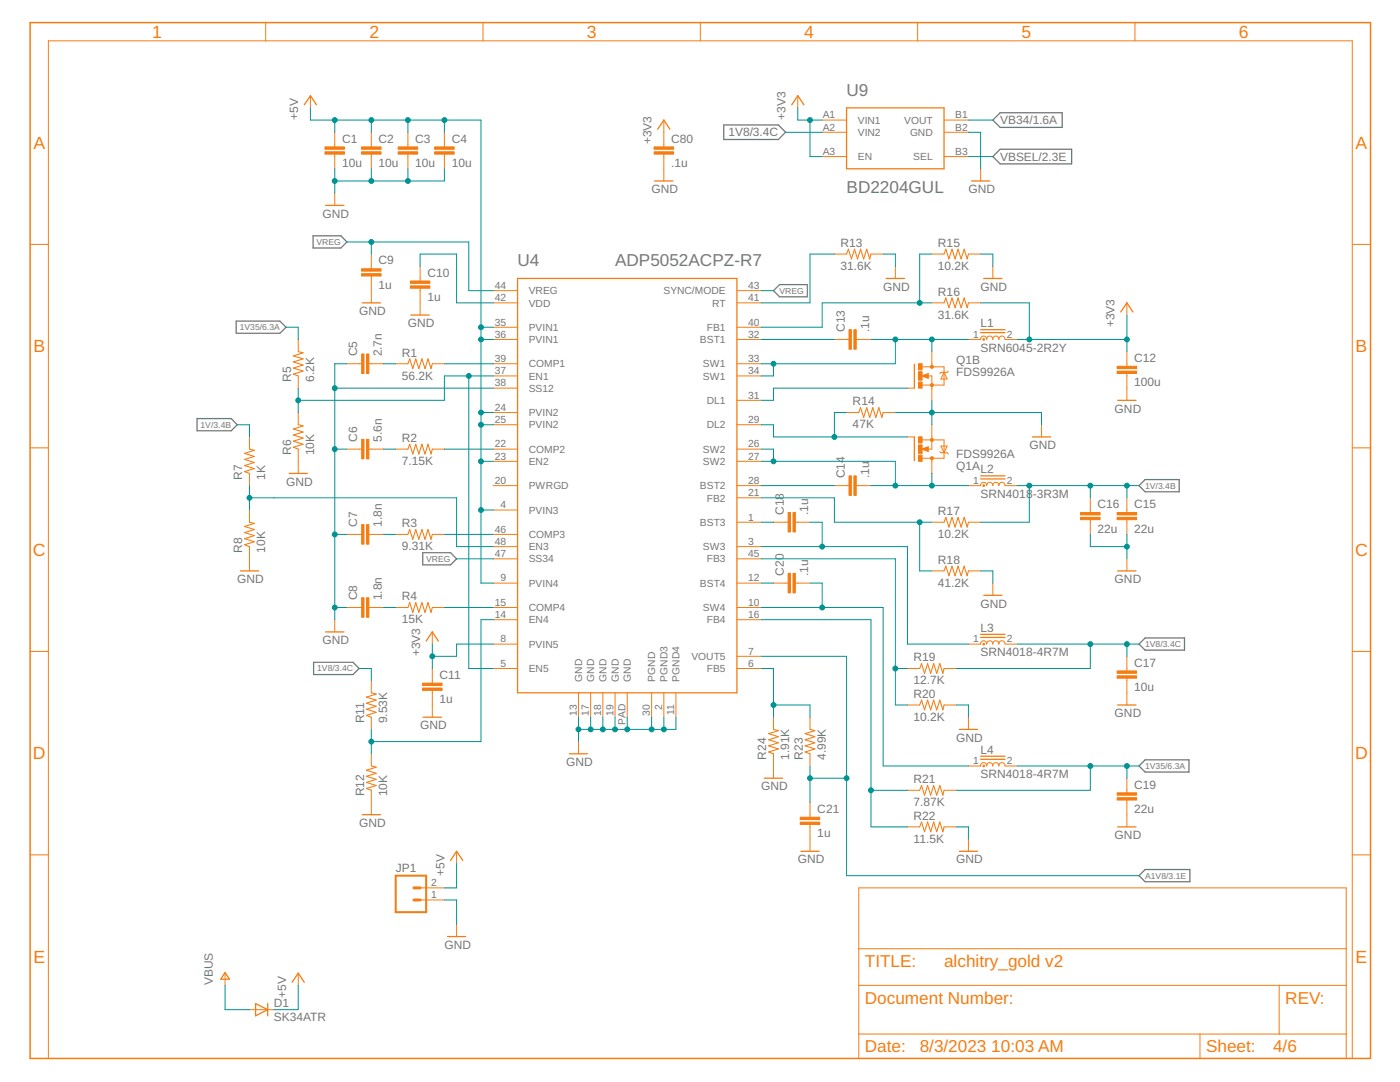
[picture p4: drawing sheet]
<svg xmlns="http://www.w3.org/2000/svg" width="279mm" height="216mm" viewBox="0 0 279 216" stroke-linecap="round" stroke-linejoin="round" font-family="sans-serif">
<g fill="none" stroke="#757575" stroke-width=".25">
<path d="M144.4 24.9h10.9l1.5 1.5-1.5 1.4h-10.9zM198.1 24l1.5-1.5h12.4v2.9h-12.4zM199.6 29.8h14.3v2.9h-14.3l-1.5-1.5zM62.5 47.1h5.5l1.2 1.2-1.2 1.2h-5.5zM154.4 58l1.2-1.2h5.5v2.4h-5.5zM47.1 64.1h8.8l1.2 1.2-1.2 1.2h-8.8zM39.3 83.5h6.8l1.2 1.3-1.2 1.2h-6.8zM227.3 96.9l1.2-1.2h6.8v2.4h-6.8zM84.4 110.3h5.5l1.2 1.2-1.2 1.2h-5.5zM62.6 132.2h7.9l1.2 1.2-1.2 1.2h-7.9zM228.5 127.3h7.9v2.4h-7.9l-1.2-1.2zM228.5 151.6h8.8v2.5h-8.8l-1.2-1.3z"/>
<path d="M227.3 174.7l1.2-1.2h9v2.4h-9z"/>
</g>
<path d="M6 4.5h267.5v206.7h-267.5zM185.1 74.8l-.8 .2 .8 .3v-.3h-.2M184.9 89.6h.2v-.2l-.8 .2 .8 .3" fill="none" stroke="#f57c10" stroke-width=".3"/>
<g fill="none" stroke="#f57c10" stroke-width=".2">
<path d="M53 4.5v3.6M62 19.1v2.4M96.4 4.5v3.6M139.8 4.5v3.6M159.2 19.1v2.4M183.1 4.5v3.6M226.5 4.5v3.6M66.8 26.4v2.9M66.8 30.8v2.9M66.8 38.5v2.5M74.1 26.4v2.9M74.1 30.8v2.9"/>
<path d="M81.4 26.4v2.9M81.4 30.8v2.9M88.7 26.4v2.9M88.7 30.8v2.9M132.5 24v5.3M132.5 30.8v5.3M164.1 24h4.9M164.1 26.4h4.9M164.1 31.2h4.9M188.4 24h4.9M188.4 26.4h4.9M188.4 31.2h4.9"/>
<path d="M195.7 33.7v2.4M6 48.8h3.7M74.1 50.7v2.9M74.1 55.1v5.3M83.8 53.1v2.9M83.8 57.5v5.4M98.4 58h4.9M147.1 58h4.8M166.5 50.7h2.5M173.8 50.7h2.5M178.7 53.1v2.5M186 50.7h2.4"/>
<path d="M193.3 50.7h2.4M198.1 53.1v2.5M269.9 48.8h3.6M59.5 67.7v2.5M59.5 75v2.4M69.2 72.6h3M73.6 72.6h2.9M79 72.6h2.4M86.3 72.6h2.4M98.4 60.4h4.9M98.4 65.3h4.9M98.4 67.7h4.9"/>
<path d="M98.4 72.6h4.9M98.4 75h4.9M98.4 77.4h4.9M147.1 60.4h4.8M147.1 65.3h4.8M147.1 67.7h4.8M147.1 72.6h4.8M147.1 75h4.8M147.1 79.9h4.8M166.5 67.7h2.9M170.9 67.7h2.9M181.1 77.4h1.4"/>
<path d="M184 75l1.3-.5v1zM184 73.2h4.4v3.6h-4.4M185.1 75h.9v4.9M186 60.4h2.4M186 70.2v3M188.4 74.3l.6 1.3h-1.2zM189.3 74l-.3 .3h-1.2l-.2 .2M193.3 67.7h2.4a.61 .61 0 0 1 .6-.6 .61 .61 0 0 1 .6 .6 .62 .62 0 0 1 .6-.6 .62 .62 0 0 1 .6 .6 .61 .61 0 0 1 .6-.6 .61 .61 0 0 1 .6 .6 .62 .62 0 0 1 .7-.6 .62 .62 0 0 1 .6 .6h2.4M193.3 60.4h2.4M224.9 60.4v2.5M224.9 70.2v2.9M224.9 74.5v5.4"/>
<path d="M6 89.4h3.7M49.8 87.2v2.4M49.8 94.5v2.4M59.5 82.3v2.5M59.5 89.6v4.9M69.2 89.6h3M73.6 89.6h2.9M79 89.6h2.4M86.3 89.6h2.4M98.4 82.3h4.9M98.4 84.8h4.9M98.4 89.6h4.9"/>
<path d="M98.4 96.9h4.9M98.4 92.1h4.9M147.1 84.8h4.8M147.1 89.6h4.8M147.1 96.9h4.8M147.1 92.1h4.8M147.1 99.3h4.8M166.5 96.9h2.9M169 82.3h2.4M170.9 96.9h2.9M176.3 82.3h2.4M181.1 87.2h1.4"/>
<path d="M184 87.8h4.4v3.6h-4.4M184 89.6l1.3-.5v1zM186 84.8v4.8h-.9M186 91.4v3.1M187.6 90.1l.2 .2h1.2l.3 .3M187.8 89h1.2l-.6 1.3zM193.3 96.9h2.4a.61 .61 0 0 1 .6-.7 .61 .61 0 0 1 .6 .7 .62 .62 0 0 1 .6-.7 .62 .62 0 0 1 .6 .7 .61 .61 0 0 1 .6-.7 .61 .61 0 0 1 .6 .7 .62 .62 0 0 1 .7-.7 .62 .62 0 0 1 .6 .7h2.4M207.9 84.8v2.4M217.6 99.3v3M224.9 99.3v3M269.9 89.4h3.6M49.8 101.8v2.4"/>
<path d="M49.8 109.1v4.8M69.2 106.6h3M73.6 106.6h2.9M79 106.6h2.4M86.3 106.6h2.4M98.4 101.8h4.9M98.4 106.6h4.9M98.4 109.1h4.9M98.4 111.5h4.9M98.4 116.4h4.9M147.1 109.1h4.8M147.1 111.5h4.8"/>
<path d="M147.1 116.4h4.8M147.1 104.2h4.8M154.4 116.4h2.9M154.4 104.2h2.9M158.7 116.4h2.9M158.7 104.2h2.9M186 104.2h2.4M186 113.9h2.4M193.3 104.2h2.4M193.3 113.9h2.4M198.1 116.4v2.4M217.6 103.7v2.9"/>
<path d="M224.9 103.7v2.9M224.9 111.5v2.4M6 130h3.7M66.8 123.7v2.4M69.2 121.2h3M73.6 121.2h2.9M74.1 135.8v2.4M79 121.2h2.4M86.3 121.2h2.4M86.3 126.1v2.4M86.3 133.4v2.9M86.3 137.8v5.3"/>
<path d="M98.4 121.2h4.9M98.4 123.7h4.9M98.4 128.5h4.9M98.4 133.4h4.9M115.4 138.2v4.9M117.9 138.2v4.9M120.3 138.2v4.9M122.7 138.2v4.9M125.2 138.2v4.9M130 138.2v4.9M132.5 138.2v4.9M134.9 138.2v4.9"/>
<path d="M147.1 121.2h4.8M147.1 123.7h4.8M147.1 133.4h4.8M147.1 131h4.8M181.1 133.4h2.4M188.4 133.4h2.4M193.3 128.5h2.4a.61 .61 0 0 1 .6-.7 .61 .61 0 0 1 .6 .7 .62 .62 0 0 1 .6-.7 .62 .62 0 0 1 .6 .7 .61 .61 0 0 1 .6-.7 .61 .61 0 0 1 .6 .7 .62 .62 0 0 1 .7-.7 .62 .62 0 0 1 .6 .7h2.4M224.9 131v2.9M224.9 135.3v5.4M269.9 130h3.6M74.1 143.1v2.4M74.1 150.4v2.4"/>
<path d="M74.1 157.7v4.9M115.4 148v2.4M154.4 143.1v2.4M154.4 150.4v4.9M161.6 143.1v2.4M161.6 150.4v2.4M181.1 140.7h2.4M181.1 157.7h2.4M188.4 140.7h2.4M188.4 157.7h2.4M193.3 152.8h2.4a.61 .61 0 0 1 .6-.6 .61 .61 0 0 1 .6 .6 .62 .62 0 0 1 .6-.6 .62 .62 0 0 1 .6 .6 .61 .61 0 0 1 .6-.6 .61 .61 0 0 1 .6 .6 .62 .62 0 0 1 .7-.6 .62 .62 0 0 1 .6 .6h2.4M193.3 143.1v2.4"/>
<path d="M224.9 155.3v2.9M224.9 159.6v5.4M6 170.6h3.7M83.8 177.2h4.9M83.8 179.6h4.9M91.1 169.9v2.4M161.6 160.1v2.9M161.6 164.5v5.4M171.4 177.2h97.3v34h-97.3zM181.1 165h2.4M188.4 165h2.4M193.3 167.4v2.5"/>
<path d="M269.9 170.6h3.6M44.9 194.2v2.4M59.5 194.2v2.4M91.1 184.4v2.5M171.4 196.6h97.3M171.4 189.3h97.3M255.3 196.6v9.7M9.7 211.2v-203.1h260.2v203.1M49.8 201.5h4.9M171.4 206.3h97.3M239.5 206.3v4.9"/>
</g>
<g fill="none" stroke="#f57c10" stroke-width=".25">
<path d="M60.7 20.9l1.3-1.8 1.2 1.8M130.6 36.1h3.7M131.3 25.8l1.2-1.8 1.2 1.8M158 20.9l1.2-1.8 1.2 1.8M169 21.5h19.4v12.2h-19.4zM193.9 36.1h3.6M65 41h3.6M103.3 55.6h43.8v82.6h-43.8zM176.8 55.6h3.7M196.3 55.6h3.7M72.3 60.4h3.6M82 62.9h3.7"/>
<path d="M182.5 72.7v4.7M195.7 66.4h4.9M195.7 65.8h4.9M223.1 79.9h3.6M223.7 62.3l1.2-1.9 1.2 1.9M57.7 94.5h3.6M182.5 87.2v4.7M195.7 95.6h4.9M195.7 95h4.9M206 87.2h3.7M48 113.9h3.6M196.3 118.8h3.7"/>
<path d="M223.1 113.9h3.6M65 126.1h3.6M85 127.9l1.3-1.8 1.2 1.8M195.7 127.2h4.9M195.7 126.6h4.9M84.4 143.1h3.7M113.6 150.4h3.7M152.5 155.3h3.7M191.5 145.5h3.6M195.7 151.5h4.9M195.7 150.9h4.9M223.1 140.7h3.6"/>
<path d="M72.3 162.6h3.6M89.9 171.7l1.2-1.8 1.3 1.8M159.8 169.9h3.7M191.5 169.9h3.6M223.1 165h3.6M44.9 194.1l.9 1.3h-1.7zM58.3 196l1.2-1.8 1.2 1.8M89.3 186.9h3.6M51 200.3l2.4 1.2-2.4 1.2zM53.4 200.3v2.4"/>
</g>
<g fill="#f57c10" stroke="#f57c10" stroke-width=".2">
<path d="M185.8 87.6h.4v.4h-.4l-.1-.2z" fill-rule="evenodd"/>
<path d="M185.8 91.2h.4v.5l-.2 .1-.2-.1-.1-.3z" fill-rule="evenodd"/>
<path d="M185.8 76.6h.4v.5h-.4l-.1-.3z" fill-rule="evenodd"/>
<circle cx="196.3" cy="67.7" r=".17"/>
<circle cx="196.3" cy="96.9" r=".17"/>
<circle cx="196.3" cy="128.5" r=".17"/>
<circle cx="196.3" cy="152.8" r=".17"/>
<circle cx="186" cy="73.2" r=".32"/>
</g>
<g fill="#f57c10" stroke="#f57c10" stroke-width=".2">
<path d="M72.2 30.3h3.9v.5h-3.9z"/>
<path d="M72.2 29.3h3.9v.5h-3.9z"/>
<path d="M64.9 30.3h3.8v.5h-3.8z"/>
<path d="M64.9 29.3h3.8v.5h-3.8z"/>
<path d="M79.5 30.3h3.9v.5h-3.9z"/>
<path d="M79.5 29.3h3.9v.5h-3.9z"/>
<path d="M86.7 30.3h3.9v.5h-3.9z"/>
<path d="M86.7 29.3h3.9v.5h-3.9z"/>
<path d="M73.2 70.6h.4v3.9h-.4z"/>
<path d="M72.2 70.6h.4v3.9h-.4z"/>
<path d="M73.2 87.7h.4v3.9h-.4z"/>
<path d="M72.2 87.7h.4v3.9h-.4z"/>
<path d="M73.2 104.7h.4v3.9h-.4z"/>
<path d="M72.2 104.7h.4v3.9h-.4z"/>
<path d="M73.2 119.3h.4v3.9h-.4z"/>
<path d="M72.2 119.3h.4v3.9h-.4z"/>
<path d="M72.2 54.6h3.9v.5h-3.9z"/>
<path d="M72.2 53.6h3.9v.5h-3.9z"/>
<path d="M81.9 57h3.9v.5h-3.9z"/>
<path d="M81.9 56.1h3.9v.4h-3.9z"/>
<path d="M84.3 137.3h3.9v.5h-3.9z"/>
<path d="M84.3 136.3h3.9v.5h-3.9z"/>
<path d="M222.9 74.1h3.9v.4h-3.9z"/>
<path d="M222.9 73.1h3.9v.5h-3.9z"/>
<path d="M170.4 65.8h.5v3.9h-.5z"/>
<path d="M169.4 65.8h.5v3.9h-.5z"/>
<path d="M170.4 95h.5v3.8h-.5z"/>
<path d="M169.4 95h.5v3.8h-.5z"/>
<path d="M222.9 103.2h3.9v.5h-3.9z"/>
<path d="M222.9 102.3h3.9v.4h-3.9z"/>
<path d="M215.6 103.2h3.9v.5h-3.9z"/>
<path d="M215.6 102.3h3.9v.4h-3.9z"/>
<path d="M158.3 102.3h.4v3.9h-.4z"/>
<path d="M157.3 102.3h.5v3.9h-.5z"/>
<path d="M222.9 159.2h3.9v.4h-3.9z"/>
<path d="M222.9 158.2h3.9v.5h-3.9z"/>
<path d="M158.3 114.4h.4v3.9h-.4z"/>
<path d="M157.3 114.4h.5v3.9h-.5z"/>
<path d="M159.7 164h3.9v.5h-3.9z"/>
<path d="M159.7 163.1h3.9v.4h-3.9z"/>
<path d="M222.9 134.9h3.9v.4h-3.9z"/>
<path d="M222.9 133.9h3.9v.4h-3.9z"/>
<path d="M183.3 87.2h.7v1.2h-.7z"/>
<path d="M183.3 90.8h.7v1.3h-.7z"/>
<path d="M183.3 88.8h.7v1.7h-.7z"/>
<path d="M183.3 76.2h.7v1.2h-.7z"/>
<path d="M183.3 72.6h.7v1.2h-.7z"/>
<path d="M183.3 74.2h.7v1.7h-.7z"/>
<path d="M130.5 30.3h3.9v.5h-3.9z"/>
<path d="M130.5 29.3h3.9v.5h-3.9z"/>
</g>
<g fill="none" stroke="#f57c10" stroke-width=".21">
<path d="M169 50.7l.3-1 .6 2 .6-2 .6 2 .6-2 .7 2 .6-2 .6 2 .2-1M188.4 50.7l.4-1 .6 2 .6-2 .6 2 .6-2 .6 2 .6-2 .6 2 .3-1M59.5 70.2l1 .2-2 .6 2 .6-2 .6 2 .6-2 .6 2 .6-2 .7 1 .3M81.4 72.6l.4-1 .6 2 .6-2 .6 2 .6-2 .6 2 .6-2 .6 2 .3-1M188.4 60.4l.4-.9 .6 1.9 .6-1.9 .6 1.9 .6-1.9 .6 1.9 .6-1.9 .6 1.9 .3-1M49.8 89.6l1 .3-2 .6 2 .6-2 .6 2 .6-2 .6 2 .6-2 .6 1 .4M59.5 84.8l1 .2-2 .6 2 .6-2 .6 2 .6-2 .6 2 .6-2 .6 1 .4M81.4 89.6l.4-1 .6 2 .6-2 .6 2 .6-2 .6 2 .6-2 .6 2 .3-1M171.4 82.3l.3-1 .7 2 .6-2 .6 2 .6-2 .6 2 .6-2 .6 2 .3-1M49.8 104.2l1 .2-2 .7 2 .6-2 .6 2 .6-2 .6 2 .6-2 .6 1 .4M81.4 106.6l.4-.9 .6 1.9 .6-1.9 .6 1.9 .6-1.9 .6 1.9 .6-1.9 .6 1.9 .3-1M188.4 104.2l.4-1 .6 2 .6-2 .6 2 .6-2 .6 2 .6-2 .6 2 .3-1"/>
<path d="M188.4 113.9l.4-.9 .6 1.9 .6-1.9 .6 1.9 .6-1.9 .6 1.9 .6-1.9 .6 1.9 .3-1M74.1 138.2l1 .3-2 .6 2 .6-2 .6 2 .6-2 .6 2 .6-2 .6 1 .4M81.4 121.2l.4-1 .6 2 .6-2 .6 2 .6-2 .6 2 .6-2 .6 2 .3-1M183.5 133.4l.4-1 .6 2 .6-2 .6 2 .6-2 .6 2 .7-2 .6 2 .2-1M74.1 152.8l1 .3-2 .6 2 .6-2 .6 2 .6-2 .6 2 .6-2 .6 1 .4M154.4 145.5l.9 .3-1.9 .6 1.9 .6-1.9 .6 1.9 .6-1.9 .6 1.9 .6-1.9 .7 1 .3M161.6 145.5l1 .3-1.9 .6 1.9 .6-1.9 .6 1.9 .6-1.9 .6 1.9 .6-1.9 .7 .9 .3M183.5 140.7l.4-1 .6 1.9 .6-1.9 .6 1.9 .6-1.9 .6 1.9 .7-1.9 .6 1.9 .2-.9M183.5 157.7l.4-1 .6 2 .6-2 .6 2 .6-2 .6 2 .7-2 .6 2 .2-1M183.5 165l.4-1 .6 2 .6-2 .6 2 .6-2 .6 2 .7-2 .6 2 .2-1"/>
</g>
<path d="M79 174.7h6v7.3h-6z" fill="none" stroke="#f57c10" stroke-width=".4"/>
<path d="M82.6 177.2h1.2M82.6 179.6h1.2" fill="none" stroke="#f57c10" stroke-width=".59"/>
<g fill="none" stroke="#009292" stroke-width=".2">
<path d="M62 21.5v2.5h34v92.4h2.4M66.8 24v2.4M66.8 33.7v4.8M74.1 24v2.4M74.1 33.7v2.4M81.4 24v2.4M81.4 33.7v2.4M88.7 33.7v2.4h-21.9M88.7 24v2.4M156.8 26.4h7.3M159.2 21.5v2.5h4.9M161.6 24v7.2h2.5"/>
<path d="M193.3 26.4h2.4v7.3M193.3 24h4.8M193.3 31.2h4.8M69.2 48.3h24.4v9.7h4.8M74.1 48.3v2.4M83.8 53.1v-2.4h7.3v9.7h7.3M151.9 58h2.5M166.5 50.7h-4.9v9.7h-9.7M176.3 50.7h2.4v2.4M186 50.7h-2.5v9.7M195.7 50.7h2.4v2.4M57.1 65.3h2.4v2.4"/>
<path d="M59.5 77.4v4.9M66.8 77.4h31.6M69.2 72.6h-2.4v51.1M76.5 72.6h2.5M88.7 72.6h9.7M93.6 75v58.4h4.8M96 65.3h2.4M96 67.7h2.4M98.4 75h-9.7v4.9h-29.2M151.9 67.7h14.6M154.4 72.6v2.4h-2.5M173.8 67.7h19.5"/>
<path d="M178.7 67.7v4.9h-26.8M181.1 77.4h-26.7v2.5h-2.5M186 67.7v2.5M186 79.9v4.9M186 60.4h-21.9v4.9h-12.2M195.7 60.4h9.7v7.3M203 67.7h21.9M224.9 62.9v7.3M47.3 84.8h2.5v2.4M49.8 99.3h41.3v9.8h7.3M49.8 96.9v4.9M66.8 89.6h2.4"/>
<path d="M76.5 89.6h2.5M88.7 89.6h9.7M96 82.3h2.4M96 84.8h2.4M96 92.1h2.4M151.9 89.6h2.5v2.5M151.9 92.1h26.8v4.8M151.9 84.8h2.5v2.4h26.7M151.9 99.3h14.6v4.9h19.5M151.9 96.9h14.6M169 82.3h-2.5v4.9M173.8 96.9h19.5"/>
<path d="M178.7 82.3h29.2v2.5M186 94.5v2.4M203 96.9h24.3M205.4 96.9v7.3h-9.7M217.6 96.9v2.4M224.9 96.9v2.4M66.8 106.6h2.4M76.5 106.6h2.5M88.7 106.6h9.7M91.1 111.5h7.3M96 101.8h2.4M151.9 111.5h26.8v29.2h2.4"/>
<path d="M151.9 109.1h29.2v19.4h12.2M151.9 116.4h2.5M151.9 104.2h2.5M161.6 116.4h2.5v4.8M161.6 104.2h2.5v4.9M183.5 104.2v9.7h2.5M195.7 113.9h2.4v2.5M217.6 106.6v2.5h7.3M224.9 106.6v4.9M66.8 121.2h2.4M71.7 133.4h2.4v2.4M76.5 121.2h2.5"/>
<path d="M86.3 128.5v4.9M88.7 121.2h9.7M98.4 128.5h-7.3v2.5h-4.8M98.4 123.7h-2.4v24.3h-21.9M151.9 121.2h24.4v31.6h17M151.9 123.7h21.9v41.3h7.3M151.9 133.4h2.5v9.7M151.9 131h17.1v43.7h58.3M178.7 133.4h2.4M203 128.5h24.3M217.6 128.5v4.9h-26.8M224.9 128.5v2.5"/>
<path d="M74.1 145.5v4.9M115.4 143.1v4.9M117.9 143.1v2.4M120.3 143.1v2.4M122.7 143.1v2.4M125.2 143.1v2.4M130 143.1v2.4M132.5 143.1v2.4M134.9 143.1v2.4h-19.5M154.4 140.7h7.2v2.4M161.6 152.8v7.3M161.6 155.3h7.4"/>
<path d="M173.8 157.7h7.3M190.8 140.7h2.5v2.4M203 152.8h24.3M217.6 152.8v4.9h-26.8M224.9 152.8v2.5M88.7 179.6h2.4v4.8M91.1 172.3v4.9h-2.4M190.8 165h2.5v2.4M44.9 196.6v4.9h4.9M59.5 196.6v4.9h-4.8"/>
</g>
<g fill="#009292" stroke="#009292" stroke-width=".2">
<circle cx="66.8" cy="89.6" r=".49"/>
<circle cx="66.8" cy="106.6" r=".49"/>
<circle cx="66.8" cy="121.2" r=".49"/>
<circle cx="66.8" cy="77.4" r=".49"/>
<circle cx="66.8" cy="36.1" r=".49"/>
<circle cx="74.1" cy="36.1" r=".49"/>
<circle cx="81.4" cy="36.1" r=".49"/>
<circle cx="186" cy="82.3" r=".49"/>
<circle cx="224.9" cy="109.1" r=".49"/>
<circle cx="115.4" cy="145.5" r=".49"/>
<circle cx="117.9" cy="145.5" r=".49"/>
<circle cx="120.3" cy="145.5" r=".49"/>
<circle cx="122.7" cy="145.5" r=".49"/>
<circle cx="125.2" cy="145.5" r=".49"/>
<circle cx="130" cy="145.5" r=".49"/>
<circle cx="132.5" cy="145.5" r=".49"/>
<circle cx="59.5" cy="79.9" r=".49"/>
<circle cx="93.6" cy="75" r=".49"/>
<circle cx="74.1" cy="24" r=".49"/>
<circle cx="81.4" cy="24" r=".49"/>
<circle cx="88.7" cy="24" r=".49"/>
<circle cx="96" cy="65.3" r=".49"/>
<circle cx="96" cy="67.7" r=".49"/>
<circle cx="96" cy="82.3" r=".49"/>
<circle cx="96" cy="84.8" r=".49"/>
<circle cx="96" cy="101.8" r=".49"/>
<circle cx="66.8" cy="24" r=".49"/>
<circle cx="96" cy="92.1" r=".49"/>
<circle cx="74.1" cy="48.3" r=".49"/>
<circle cx="49.8" cy="99.3" r=".49"/>
<circle cx="74.1" cy="148" r=".49"/>
<circle cx="86.3" cy="131" r=".49"/>
<circle cx="205.4" cy="67.7" r=".49"/>
<circle cx="224.9" cy="67.7" r=".49"/>
<circle cx="161.6" cy="24" r=".49"/>
<circle cx="205.4" cy="96.9" r=".49"/>
<circle cx="217.6" cy="96.9" r=".49"/>
<circle cx="224.9" cy="96.9" r=".49"/>
<circle cx="224.9" cy="152.8" r=".49"/>
<circle cx="217.6" cy="152.8" r=".49"/>
<circle cx="224.9" cy="128.5" r=".49"/>
<circle cx="217.6" cy="128.5" r=".49"/>
<circle cx="166.5" cy="87.2" r=".49"/>
<circle cx="154.4" cy="72.6" r=".49"/>
<circle cx="186" cy="67.7" r=".49"/>
<circle cx="178.7" cy="67.7" r=".49"/>
<circle cx="183.5" cy="60.4" r=".49"/>
<circle cx="154.4" cy="92.1" r=".49"/>
<circle cx="186" cy="96.9" r=".49"/>
<circle cx="178.7" cy="96.9" r=".49"/>
<circle cx="183.5" cy="104.2" r=".49"/>
<circle cx="164.1" cy="109.1" r=".49"/>
<circle cx="178.7" cy="133.4" r=".49"/>
<circle cx="164.1" cy="121.2" r=".49"/>
<circle cx="173.8" cy="157.7" r=".49"/>
<circle cx="154.4" cy="140.7" r=".49"/>
<circle cx="169" cy="155.3" r=".49"/>
<circle cx="161.6" cy="155.3" r=".49"/>
</g>
<g font-size="3.5" fill="#f57c10">
<text x="30.4" y="7.6">1</text>
<text x="73.7" y="7.6">2</text>
<text x="117.1" y="7.6">3</text>
<text x="160.5" y="7.6">4</text>
<text x="203.8" y="7.6">5</text>
<text x="247.2" y="7.6">6</text>
<text x="6.7" y="29.7">A</text>
<text x="270.5" y="29.7">A</text>
<text x="6.7" y="70.3">B</text>
<text x="270.5" y="70.3">B</text>
<text x="6.6" y="110.9">C</text>
<text x="270.4" y="110.9">C</text>
<text x="6.6" y="151.5">D</text>
<text x="270.4" y="151.5">D</text>
<text x="6.7" y="192.1">E</text>
<text x="270.5" y="192.1">E</text>
</g>
<g font-size="3.4" fill="#757575">
<text x="169" y="19.1">U9</text>
<text x="169" y="38.5">BD2204GUL</text>
<text x="103.3" y="53.1">U4</text>
<text x="122.7" y="53.1">ADP5052ACPZ-R7</text>
</g>
<g font-size="3.4" fill="#f57c10">
<text x="172.6" y="193">TITLE:</text>
<text x="188.4" y="193">alchitry_gold v2</text>
<text x="172.6" y="200.3">Document Number:</text>
<text x="256.5" y="200.3">REV:</text>
<text x="172.6" y="210">Date:</text>
<text x="183.5" y="210">8/3/2023</text>
<text x="197.8" y="210">10:03 AM</text>
<text x="240.7" y="210">Sheet:</text>
<text x="254.1" y="210">4/6</text>
</g>
<g font-size="2.4" fill="#757575">
<text x="59.5" y="24" transform="rotate(-90 59.5 24)">+5V</text>
<text x="156.8" y="24" transform="rotate(-90 156.8 24)">+3V3</text>
<text x="68.3" y="28.5">C1</text>
<text x="75.6" y="28.5">C2</text>
<text x="82.9" y="28.5">C3</text>
<text x="90.2" y="28.5">C4</text>
<text x="130" y="28.8" transform="rotate(-90 130 28.8)">+3V3</text>
<text x="133.9" y="28.5">C80</text>
<text x="145.4" y="27.2">1V8/3.4C</text>
<text x="199.6" y="24.8">VB34/1.6A</text>
<text x="68.3" y="33.3">10u</text>
<text x="75.6" y="33.3">10u</text>
<text x="82.9" y="33.3">10u</text>
<text x="90.2" y="33.3">10u</text>
<text x="133.9" y="33.3">.1u</text>
<text x="199.6" y="32.1">VBSEL/2.3E</text>
<text x="130" y="38.5">GND</text>
<text x="193.3" y="38.5">GND</text>
<text x="64.4" y="43.4">GND</text>
<text x="75.6" y="52.8">C9</text>
<text x="167.7" y="53.9">31.6K</text>
<text x="167.7" y="49.3">R13</text>
<text x="187.2" y="53.9">10.2K</text>
<text x="187.2" y="49.3">R15</text>
<text x="75.6" y="57.6">1u</text>
<text x="85.3" y="55.2">C10</text>
<text x="176.2" y="58">GND</text>
<text x="187.2" y="59">R16</text>
<text x="195.7" y="58">GND</text>
<text x="71.7" y="62.9">GND</text>
<text x="81.4" y="65.3">GND</text>
<text x="85.3" y="60.1">1u</text>
<text x="187.2" y="63.6">31.6K</text>
<text x="195.7" y="65.3">L1</text>
<text x="222.5" y="65.3" transform="rotate(-90 222.5 65.3)">+3V3</text>
<text x="71.3" y="71.1" transform="rotate(-90 71.3 71.1)">C5</text>
<text x="76.2" y="71.1" transform="rotate(-90 76.2 71.1)">2.7n</text>
<text x="80.2" y="71.2">R1</text>
<text x="168.6" y="66.3" transform="rotate(-90 168.6 66.3)">C13</text>
<text x="173.5" y="66.3" transform="rotate(-90 173.5 66.3)">.1u</text>
<text x="195.7" y="70.2">SRN6045-2R2Y</text>
<text x="58.1" y="76.2" transform="rotate(-90 58.1 76.2)">R5</text>
<text x="62.7" y="76.2" transform="rotate(-90 62.7 76.2)">6.2K</text>
<text x="80.2" y="75.8">56.2K</text>
<text x="190.8" y="75">FDS9926A</text>
<text x="190.8" y="72.6">Q1B</text>
<text x="226.3" y="77.1">100u</text>
<text x="226.3" y="72.2">C12</text>
<text x="170.2" y="80.9">R14</text>
<text x="222.5" y="82.3">GND</text>
<text x="71.3" y="88.2" transform="rotate(-90 71.3 88.2)">C6</text>
<text x="76.2" y="88.2" transform="rotate(-90 76.2 88.2)">5.6n</text>
<text x="80.2" y="88.2">R2</text>
<text x="170.2" y="85.5">47K</text>
<text x="205.4" y="89.6">GND</text>
<text x="48.4" y="95.7" transform="rotate(-90 48.4 95.7)">R7</text>
<text x="52.9" y="95.7" transform="rotate(-90 52.9 95.7)">1K</text>
<text x="58.1" y="90.8" transform="rotate(-90 58.1 90.8)">R6</text>
<text x="62.7" y="90.8" transform="rotate(-90 62.7 90.8)">10K</text>
<text x="80.2" y="92.8">7.15K</text>
<text x="168.6" y="95.4" transform="rotate(-90 168.6 95.4)">C14</text>
<text x="173.5" y="95.4" transform="rotate(-90 173.5 95.4)">.1u</text>
<text x="190.8" y="91.3">FDS9926A</text>
<text x="190.8" y="93.7">Q1A</text>
<text x="195.7" y="94.5">L2</text>
<text x="57.1" y="96.9">GND</text>
<text x="195.7" y="99.3">SRN4018</text>
<text x="206.1" y="99.3">-3R3M</text>
<text x="219" y="101.4">C16</text>
<text x="226.3" y="101.4">C15</text>
<text x="71.3" y="105.2" transform="rotate(-90 71.3 105.2)">C7</text>
<text x="76.2" y="105.2" transform="rotate(-90 76.2 105.2)">1.8n</text>
<text x="80.2" y="105.2">R3</text>
<text x="156.4" y="102.7" transform="rotate(-90 156.4 102.7)">C18</text>
<text x="161.3" y="102.7" transform="rotate(-90 161.3 102.7)">.1u</text>
<text x="187.2" y="107.4">10.2K</text>
<text x="187.2" y="102.8">R17</text>
<text x="219" y="106.3">22u</text>
<text x="226.3" y="106.3">22u</text>
<text x="48.4" y="110.3" transform="rotate(-90 48.4 110.3)">R8</text>
<text x="52.9" y="110.3" transform="rotate(-90 52.9 110.3)">10K</text>
<text x="80.2" y="109.8">9.31K</text>
<text x="187.2" y="112.5">R18</text>
<text x="47.4" y="116.4">GND</text>
<text x="71.3" y="119.8" transform="rotate(-90 71.3 119.8)">C8</text>
<text x="76.2" y="119.8" transform="rotate(-90 76.2 119.8)">1.8n</text>
<text x="80.2" y="119.8">R4</text>
<text x="156.4" y="114.9" transform="rotate(-90 156.4 114.9)">C20</text>
<text x="161.3" y="114.9" transform="rotate(-90 161.3 114.9)">.1u</text>
<text x="187.2" y="117.1">41.2K</text>
<text x="222.5" y="116.4">GND</text>
<text x="80.2" y="124.4">15K</text>
<text x="195.7" y="121.2">GND</text>
<text x="64.4" y="128.5">GND</text>
<text x="83.8" y="131" transform="rotate(-90 83.8 131)">+3V3</text>
<text x="182.3" y="131.9">R19</text>
<text x="195.7" y="131">SRN4018-4R7M</text>
<text x="195.7" y="126.1">L3</text>
<text x="87.7" y="135.5">C11</text>
<text x="182.3" y="136.5">12.7K</text>
<text x="226.3" y="137.9">10u</text>
<text x="226.3" y="133">C17</text>
<text x="87.7" y="140.3">1u</text>
<text x="182.3" y="143.8">10.2K</text>
<text x="182.3" y="139.2">R20</text>
<text x="222.5" y="143.1">GND</text>
<text x="72.7" y="144.3" transform="rotate(-90 72.7 144.3)">R11</text>
<text x="77.3" y="144.3" transform="rotate(-90 77.3 144.3)">9.53K</text>
<text x="83.8" y="145.5">GND</text>
<text x="190.8" y="148">GND</text>
<text x="113" y="152.8">GND</text>
<text x="152.9" y="151.6" transform="rotate(-90 152.9 151.6)">R24</text>
<text x="157.5" y="151.6" transform="rotate(-90 157.5 151.6)">1.91K</text>
<text x="160.2" y="151.6" transform="rotate(-90 160.2 151.6)">R23</text>
<text x="164.8" y="151.6" transform="rotate(-90 164.8 151.6)">4.99K</text>
<text x="195.7" y="155.3">SRN4018-4R7M</text>
<text x="195.7" y="150.4">L4</text>
<text x="72.7" y="158.9" transform="rotate(-90 72.7 158.9)">R12</text>
<text x="77.3" y="158.9" transform="rotate(-90 77.3 158.9)">10K</text>
<text x="151.9" y="157.7">GND</text>
<text x="182.3" y="160.9">7.87K</text>
<text x="182.3" y="156.3">R21</text>
<text x="226.3" y="157.3">C19</text>
<text x="71.7" y="165">GND</text>
<text x="163.1" y="167.1">1u</text>
<text x="163.1" y="162.2">C21</text>
<text x="182.3" y="163.6">R22</text>
<text x="222.5" y="167.4">GND</text>
<text x="226.3" y="162.2">22u</text>
<text x="79" y="174">JP1</text>
<text x="159.2" y="172.3">GND</text>
<text x="182.3" y="168.2">11.5K</text>
<text x="190.8" y="172.3">GND</text>
<text x="88.7" y="174.7" transform="rotate(-90 88.7 174.7)">+5V</text>
<text x="88.7" y="189.3">GND</text>
<text x="42.5" y="196.6" transform="rotate(-90 42.5 196.6)">VBUS</text>
<text x="54.7" y="203.7">SK34ATR</text>
<text x="54.7" y="201">D1</text>
<text x="57.1" y="199" transform="rotate(-90 57.1 199)">+5V</text>
</g>
<g font-size="2.1" fill="#757575">
<text x="164.2" y="23.6">A1</text>
<text x="190.6" y="23.6">B1</text>
<text x="164.2" y="26">A2</text>
<text x="171.2" y="24.7">VIN1</text>
<text x="171.2" y="27.1">VIN2</text>
<text x="180.5" y="24.7">VOUT</text>
<text x="181.6" y="27.1">GND</text>
<text x="190.6" y="26">B2</text>
<text x="164.2" y="30.9">A3</text>
<text x="171.2" y="32">EN</text>
<text x="182.3" y="32">SEL</text>
<text x="190.6" y="30.9">B3</text>
<text x="98.8" y="57.7">44</text>
<text x="105.5" y="58.7">VREG</text>
<text x="132.4" y="58.7">SYNC/MODE</text>
<text x="149.3" y="57.7">43</text>
<text x="98.8" y="60.1">42</text>
<text x="98.8" y="65">35</text>
<text x="105.5" y="61.2">VDD</text>
<text x="142.1" y="61.2">RT</text>
<text x="149.3" y="60.1">41</text>
<text x="149.3" y="65">40</text>
<text x="98.8" y="67.4">36</text>
<text x="105.5" y="66">PVIN1</text>
<text x="105.5" y="68.5">PVIN1</text>
<text x="139.7" y="68.5">BST1</text>
<text x="141.1" y="66">FB1</text>
<text x="149.3" y="67.4">32</text>
<text x="194.2" y="67.4">1</text>
<text x="200.9" y="67.4">2</text>
<text x="98.8" y="72.2">39</text>
<text x="98.8" y="74.7">37</text>
<text x="98.8" y="77.1">38</text>
<text x="105.5" y="73.3">COMP1</text>
<text x="105.5" y="75.8">EN1</text>
<text x="140.3" y="73.3">SW1</text>
<text x="140.3" y="75.8">SW1</text>
<text x="149.3" y="72.2">33</text>
<text x="149.3" y="74.7">34</text>
<text x="98.8" y="82">24</text>
<text x="105.5" y="78.2">SS12</text>
<text x="105.5" y="83">PVIN2</text>
<text x="141.1" y="80.6">DL1</text>
<text x="149.3" y="79.5">31</text>
<text x="98.8" y="84.4">25</text>
<text x="98.8" y="89.3">22</text>
<text x="105.5" y="85.5">PVIN2</text>
<text x="141.1" y="85.5">DL2</text>
<text x="149.3" y="84.4">29</text>
<text x="149.3" y="89.3">26</text>
<text x="98.8" y="91.7">23</text>
<text x="105.5" y="90.3">COMP2</text>
<text x="105.5" y="92.8">EN2</text>
<text x="140.3" y="90.3">SW2</text>
<text x="140.3" y="92.8">SW2</text>
<text x="149.3" y="91.7">27</text>
<text x="98.8" y="96.6">20</text>
<text x="99.9" y="101.4">4</text>
<text x="105.5" y="97.6">PWRGD</text>
<text x="139.7" y="97.6">BST2</text>
<text x="141.1" y="100.1">FB2</text>
<text x="149.3" y="96.6">28</text>
<text x="149.3" y="99">21</text>
<text x="194.2" y="96.6">1</text>
<text x="200.9" y="96.6">2</text>
<text x="98.8" y="106.3">46</text>
<text x="105.5" y="102.5">PVIN3</text>
<text x="105.5" y="107.4">COMP3</text>
<text x="139.7" y="104.9">BST3</text>
<text x="149.3" y="103.9">1</text>
<text x="98.8" y="108.7">48</text>
<text x="98.8" y="111.2">47</text>
<text x="105.5" y="109.8">EN3</text>
<text x="105.5" y="112.2">SS34</text>
<text x="140.3" y="109.8">SW3</text>
<text x="141.1" y="112.2">FB3</text>
<text x="149.3" y="111.2">45</text>
<text x="149.3" y="108.7">3</text>
<text x="99.9" y="116">9</text>
<text x="105.5" y="117.1">PVIN4</text>
<text x="139.7" y="117.1">BST4</text>
<text x="149.3" y="116">12</text>
<text x="98.8" y="120.9">15</text>
<text x="98.8" y="123.3">14</text>
<text x="105.5" y="122">COMP4</text>
<text x="105.5" y="124.4">EN4</text>
<text x="140.3" y="122">SW4</text>
<text x="141.1" y="124.4">FB4</text>
<text x="149.3" y="123.3">16</text>
<text x="149.3" y="120.9">10</text>
<text x="99.9" y="128.2">8</text>
<text x="105.5" y="129.2">PVIN5</text>
<text x="138" y="131.7">VOUT5</text>
<text x="149.3" y="130.6">7</text>
<text x="194.2" y="128.2">1</text>
<text x="200.9" y="128.2">2</text>
<text x="99.9" y="133">5</text>
<text x="105.5" y="134.1">EN5</text>
<text x="116.2" y="136" transform="rotate(-90 116.2 136)">GND</text>
<text x="118.6" y="136" transform="rotate(-90 118.6 136)">GND</text>
<text x="121" y="136" transform="rotate(-90 121 136)">GND</text>
<text x="123.5" y="136" transform="rotate(-90 123.5 136)">GND</text>
<text x="125.9" y="136" transform="rotate(-90 125.9 136)">GND</text>
<text x="130.8" y="136" transform="rotate(-90 130.8 136)">PGND</text>
<text x="133.2" y="136" transform="rotate(-90 133.2 136)">PGND3</text>
<text x="135.6" y="136" transform="rotate(-90 135.6 136)">PGND4</text>
<text x="141.1" y="134.1">FB5</text>
<text x="149.3" y="133">6</text>
<text x="115.1" y="142.8" transform="rotate(-90 115.1 142.8)">13</text>
<text x="117.5" y="142.8" transform="rotate(-90 117.5 142.8)">17</text>
<text x="120" y="142.8" transform="rotate(-90 120 142.8)">18</text>
<text x="122.4" y="142.8" transform="rotate(-90 122.4 142.8)">19</text>
<text x="129.7" y="142.8" transform="rotate(-90 129.7 142.8)">30</text>
<text x="132.1" y="141.6" transform="rotate(-90 132.1 141.6)">2</text>
<text x="134.6" y="142.6" transform="rotate(-90 134.6 142.6)">11</text>
<text x="124.8" y="144.6" transform="rotate(-90 124.8 144.6)">PAD</text>
<text x="194.2" y="152.5">1</text>
<text x="200.9" y="152.5">2</text>
<text x="86.1" y="179.2">1</text>
<text x="86.1" y="176.8">2</text>
</g>
<g font-size="1.7" fill="#757575">
<text x="63.2" y="48.9">VREG</text>
<text x="155.6" y="58.6">VREG</text>
<text x="47.8" y="65.9">1V35/6.3A</text>
<text x="40" y="85.3">1V/3.4B</text>
<text x="228.5" y="97.5">1V/3.4B</text>
<text x="85.1" y="112.1">VREG</text>
<text x="228.5" y="129.1">1V8/3.4C</text>
<text x="63.3" y="134">1V8/3.4C</text>
<text x="228.5" y="153.4">1V35/6.3A</text>
<text x="228.5" y="175.3">A1V8/3.1E</text>
</g>
</svg>
